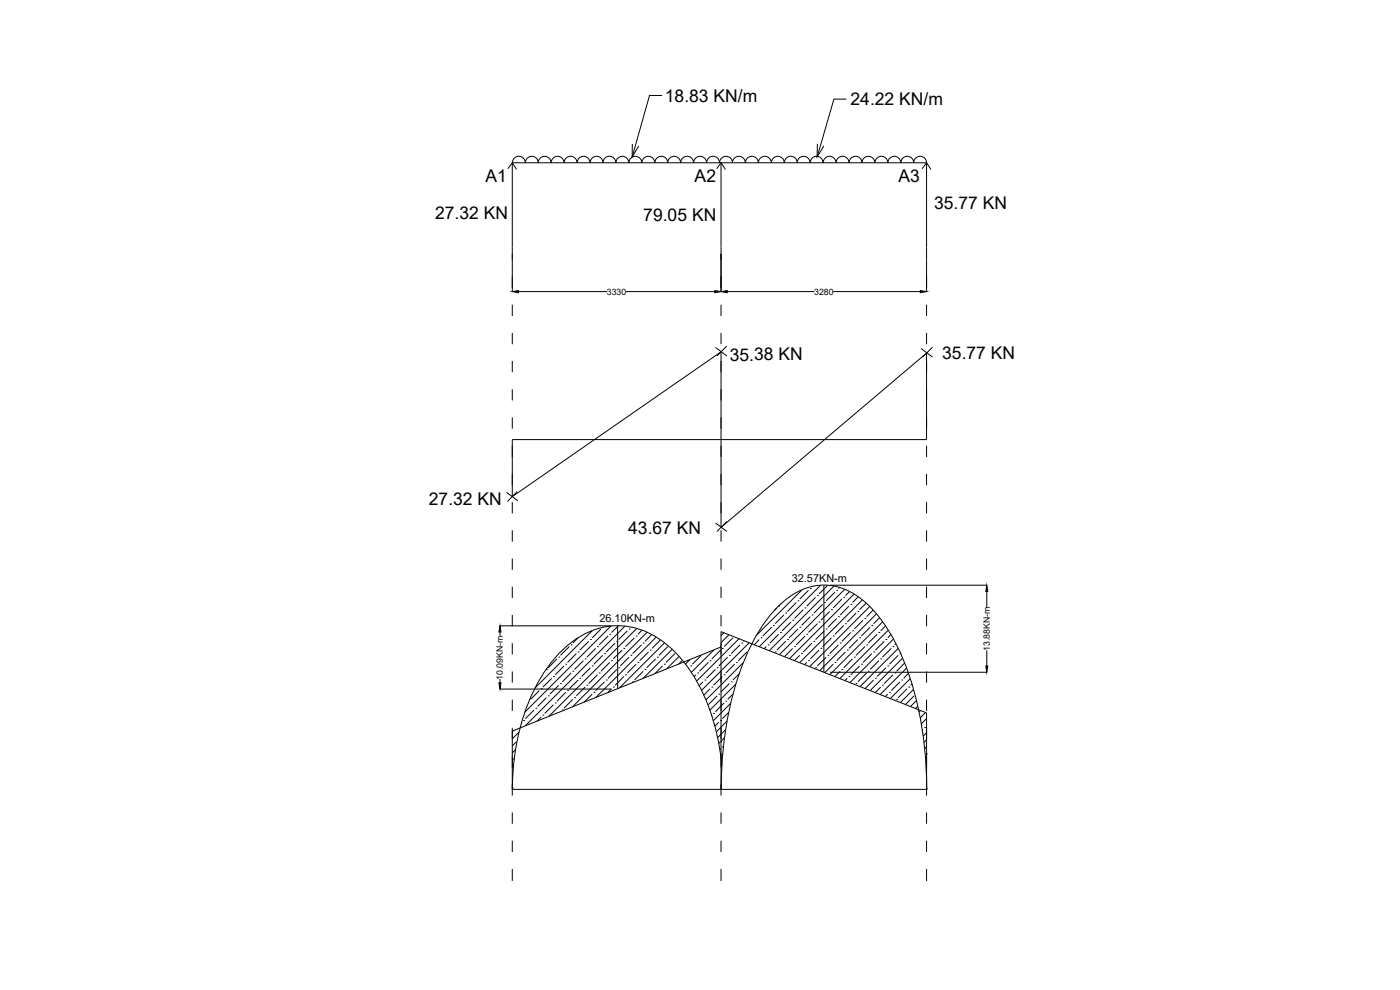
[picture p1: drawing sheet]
<svg xmlns="http://www.w3.org/2000/svg" width="420mm" height="297mm" viewBox="0 0 420 297" stroke-linecap="round" stroke-linejoin="round" font-family="sans-serif">
<!-- layer: 0 -->
<g fill="none" stroke="#000" stroke-width=".3">
<path d="M198.7 28.6h-3.8l-5.2 18.5M254 29.7h-3.7l-5.1 17.4M152.4 50.6l1.3-1.8 1.4 2M153.8 48.8a1.93 1.93 0 0 1 1.9-1.9 1.93 1.93 0 0 1 1.9 1.9M157.7 48.8a1.93 1.93 0 0 1 1.9-1.9 1.93 1.93 0 0 1 1.9 1.9 1.93 1.93 0 0 1 2-1.9 1.93 1.93 0 0 1 1.9 1.9M165.4 48.8a1.93 1.93 0 0 1 2-1.9 1.93 1.93 0 0 1 1.9 1.9M169.3 48.8a1.93 1.93 0 0 1 1.9-1.9 1.93 1.93 0 0 1 2 1.9M173.2 48.8a1.93 1.93 0 0 1 1.9-1.9 1.93 1.93 0 0 1 2 1.9M177.1 48.8a1.93 1.93 0 0 1 1.9-1.9 1.93 1.93 0 0 1 2 1.9 1.93 1.93 0 0 1 1.9-1.9 1.93 1.93 0 0 1 1.9 1.9M184.9 48.8a1.93 1.93 0 0 1 1.9-1.9 1.93 1.93 0 0 1 1.9 1.9M188.8 48.8a1.93 1.93 0 0 1 1.9-1.9 1.93 1.93 0 0 1 1.9 1.9M189.8 43.2l-.1 3.9 2-3.3"/>
<path d="M192.6 48.8a1.93 1.93 0 0 1 2-1.9 1.93 1.93 0 0 1 1.9 1.9M196.5 48.8a1.93 1.93 0 0 1 2-1.9 1.93 1.93 0 0 1 1.9 1.9 1.93 1.93 0 0 1 1.9-1.9 1.93 1.93 0 0 1 1.9 1.9M204.3 48.8a1.93 1.93 0 0 1 1.9-1.9 1.93 1.93 0 0 1 1.9 1.9M208.2 48.8a1.93 1.93 0 0 1 1.9-1.9 1.93 1.93 0 0 1 1.9 1.9M212.1 48.8a1.93 1.93 0 0 1 1.9-1.9 1.93 1.93 0 0 1 1.9 1.9M215.1 50.6l1.3-1.8 1.3 2M216 48.8a1.93 1.93 0 0 1 1.9-1.9 1.93 1.93 0 0 1 1.9 1.9 1.93 1.93 0 0 1 1.9-1.9 1.93 1.93 0 0 1 2 1.9M216.4 48.8v38.7M223.7 48.8a1.93 1.93 0 0 1 1.9-1.9 1.93 1.93 0 0 1 2 1.9M227.6 48.8a1.93 1.93 0 0 1 1.9-1.9 1.93 1.93 0 0 1 2 1.9M231.5 48.8a1.93 1.93 0 0 1 1.9-1.9 1.93 1.93 0 0 1 2 1.9M235.4 48.8a1.93 1.93 0 0 1 1.9-1.9 1.93 1.93 0 0 1 2 1.9 1.93 1.93 0 0 1 1.9-1.9 1.93 1.93 0 0 1 1.9 1.9"/>
<path d="M243.1 48.8a1.93 1.93 0 0 1 2-1.9 1.93 1.93 0 0 1 1.9 1.9M245.3 43.2l-.1 3.9 2.1-3.3M247 48.8a1.93 1.93 0 0 1 2-1.9 1.93 1.93 0 0 1 1.9 1.9M250.9 48.8a1.93 1.93 0 0 1 2-1.9 1.93 1.93 0 0 1 1.9 1.9 1.95 1.95 0 0 1 1.9-1.9 1.95 1.95 0 0 1 2 1.9 1.93 1.93 0 0 1 1.9-1.9 1.93 1.93 0 0 1 1.9 1.9M262.6 48.8a1.93 1.93 0 0 1 1.9-1.9 1.93 1.93 0 0 1 1.9 1.9M266.5 48.8a1.93 1.93 0 0 1 1.9-1.9 1.93 1.93 0 0 1 1.9 1.9M270.4 48.8a1.93 1.93 0 0 1 1.9-1.9 1.93 1.93 0 0 1 1.9 1.9 1.93 1.93 0 0 1 1.9-1.9 1.93 1.93 0 0 1 2 1.9M276.8 50.6l1.3-1.8 1.3 2M278.1 48.8h-124.4v38.7M278.1 48.8v38.7M153.7 91.4v3.4M153.7 99.9v3.4"/>
<path d="M155.6 87.5h26.6M187.9 87.5h26.6M216.4 91.4v3.4M216.4 99.9v3.4M218.3 87.5h26.1M250 87.5h26.2M278.1 91.4v3.4M278.1 99.9v3.4M153.7 108.3v3.4M153.7 116.8v3.4M214.7 104.3l3.4 2.5M218.1 103.8l-2.9 3"/>
<path d="M276.5 104.6l3.4 2.5M279.9 104.2l-3 2.9M153.7 125.3v3.3M153.7 131.9v17.1l62.7-43.4v52.6l61.7-52.3v26zM278.1 133.7v3.4M152 147.7l3.4 2.6M153.7 150.7v3.3M153.7 159.1v3.4M155.2 147.5l-2.9 3M214.7 156.9l3.4 2.6M216.4 159.1v3.4M218.1 156.5l-2.9 3"/>
<path d="M278.1 142.2v3.4M278.1 150.7v3.3M278.1 159.1v3.4M153.7 167.6v3.4M153.7 176.1v3.3M216.4 167.6v3.4M216.4 176.1v3.3M240.7 177l-13.8 13.7M242.6 177.1l-2.6 2.6M243.2 176.6h.1M243.8 176l-.1 .1M244.8 179.2l-2.7 2.6"/>
<path d="M245.3 178.7h.1M246.2 175.6l-18.3 18.4M247.3 175.6v26.1M248.4 175.6l-2.6 2.6M249.1 175.6h47.1M250.2 175.9l-19.3 19.3M250.6 177.7l-2.7 2.6M251.1 177.1h.1M251.9 176.3l-.3 .3M252.7 179.7l-2.7 2.7M253.2 179.2h.1M253.5 176.9l-19.6 19.5"/>
<path d="M254.9 177.5l-1.2 1.2M256.3 178.3l-19.4 19.3M257.5 179.1l-1.7 1.7M278.1 167.6v3.4M278.1 176.1v3.3M296.1 177.5v4.7M150 187.8h33.5M150.1 189.6v1.2M153.7 184.5v3.4M153.7 193v3.4M167.2 197.7l-2.7 2.6M167.7 197.2h.1"/>
<path d="M169.3 199.8l-2.6 2.7M169.8 199.3h.1M170.8 194l-2.6 2.6M171.4 193.5h.1M173 196.1l-2.7 2.6M173.5 195.6h.1M173.6 191.3l-1.7 1.6M175.1 198.2l-2.6 2.7M175.6 197.7h.1M176.7 192.4l-2.7 2.7M177.2 191.9h.1M177.7 199.8h.1"/>
<path d="M177.8 189.2l-17.2 17.2M178.8 194.5l-2.7 2.7M179.3 194h.1M180.4 188.7l-2.7 2.7M180.9 196.6l-2.6 2.7M181.4 196.1h.1M182.5 190.8l-2.7 2.7M183 190.3h.1M183 198.7l-2.6 2.7M183.3 187.9l-25.8 25.8M183.5 198.2h.1M184.6 192.9l-2.7 2.7"/>
<path d="M185.1 192.4h.1M185.4 187.8v18.9M185.5 187.8l-2 2M186.7 195.1l-2.6 2.6M187.2 194.5h.1M187.5 187.9l-29.9 29.9M188.3 189.3l-2.6 2.6M188.8 188.7h.1M188.8 197.2l-2.6 2.6M189.3 196.6h.1M189.4 188.2h-.1M190.4 191.4l-2.7 2.6"/>
<path d="M190.9 190.8h.1M190.9 199.3l-2.6 2.6M191.1 188.6l-26.4 26.4M191.5 198.7h.1M192.5 193.5l-2.6 2.6M192.6 189.1l-1.1 1.2M193 192.9h.1M194.2 189.7l-22.4 22.4M194.6 195.6l-2.6 2.6M195.1 195.1h.1M195.6 190.4l-2 2M196.8 197.7l-2.7 2.6"/>
<path d="M196.9 191.2l-18.1 18M197.3 197.2h.1M198.2 192l-2.5 2.5M198.8 199.8l-2.3 2.3M199.4 199.3h.1M199.4 192.9l-13.5 13.5M200.4 194l-2.6 2.6M201.7 194.8l-8.7 8.8M202.6 196.1l-2.7 2.6M203.8 197l-3.7 3.7M204.7 198.2l-1.1 1.1M207.1 197.9l-1.4 1.4"/>
<path d="M207.3 199.8h.1M210.5 196.6l-2.7 2.7M212.6 198.7l-2.7 2.7M213.1 198.2h.1M214.2 195l-6.7 6.7M216.3 195.1l-2.7 2.6M216.4 184.5v3.4M216.4 194.1l-62.7 25.3M216.8 194.5h.1M217.2 189.9l-.8 .8M218.4 197.2l-2.7 2.6M218.8 190.4l-2.4 2.4"/>
<path d="M218.9 196.6h.1M219.9 191.4l-2.6 2.6M220.5 199.3l-2.7 2.6M221 198.7h.1M221.8 191.6l-12.8 12.8M222.1 193.5l-2.7 2.6M222.6 192.9h.1M223 198.8l-11.2 11.2M223.3 192.2l-.2 .2M224.2 195.6l-2.6 2.6M224.8 192.9l-14.3 14.3M227.9 191.9l-1.6 1.5"/>
<path d="M228.4 191.4h.1M230 194l-.7 .6M230.5 193.5h.1M231.6 188.2l-2.7 2.6M232.1 187.6h.1M232.6 195.6h.1M233.2 182.4l-.8 .8M233.7 181.8h.1M233.7 190.3l-2.7 2.6M234.2 189.8h.1M234.4 181.2l-.2 .1M235.3 184.5l-2.7 2.6"/>
<path d="M235.8 184h.1M235.8 192.4l-2.6 2.7M236.3 191.9h.1M237.4 186.6l-2.7 2.7M237.9 186.1h.1M237.9 194.5l-2.5 2.5M238.4 194h.1M239 180.8l-2.7 2.7M239.5 180.3h.1M239.5 188.7l-2.7 2.7M240 188.2h.1M240 196.6l-1.6 1.6"/>
<path d="M240.6 196.1h.1M241.1 182.9l-2.7 2.7M241.6 182.4h.1M241.6 190.8l-2.6 2.7M242.1 190.3h.1M242.1 198.7l-.6 .7M242.6 198.2h.1M243.2 185l-2.6 2.6M243.7 184.5h.1M243.7 192.9l-2.6 2.7M244.2 192.4h.1M245.3 187.1l-2.7 2.7"/>
<path d="M245.8 186.6h.1M245.8 195.1l-2.6 2.6M246.4 194.5h.1M246.9 181.3l-2.7 2.7M247.4 180.8h.1M247.4 189.3l-2.6 2.6M247.9 188.7h.1M247.9 197.2l-2.6 2.6M248.5 196.6h.1M249 183.5l-2.6 2.6M249.5 182.9h.1M249.5 191.4l-2.6 2.6"/>
<path d="M250 190.8h.1M250 199.3l-2.5 2.5M250.6 198.7h.1M251.1 185.6l-2.6 2.6M251.6 185h.1M251.6 193.5l-2.6 2.6M252.2 192.9h.1M253.2 187.6l-2.6 2.7M253.7 187.1h.1M253.7 195.6l-2.6 2.6M254.3 195.1h.1M254.8 181.8l-2.6 2.7"/>
<path d="M255.3 181.3h.1M255.3 189.8l-2.6 2.6M255.8 189.3h.1M255.8 197.7l-2.6 2.6M256.4 197.2h.1M256.9 184l-2.6 2.6M257.5 183.5h.1M257.5 191.9l-2.7 2.6M258 191.4h.1M258 199.8l-2.7 2.7M258.5 199.3h.1M258.8 180l-18.8 18.8"/>
<path d="M259 186.1l-2.6 2.6M259.6 185.6h.1M259.6 194l-2.7 2.6M259.9 181l-1.9 1.9M260.1 193.5h.1M261 182l-18 18M261.1 188.2l-2.6 2.6M261.6 187.6h.1M261.6 196.1l-2.6 2.6M262 183.1l-1.9 1.9M262.2 195.6h.1M263 184.2l-17 17"/>
<path d="M263.3 190.3l-2.7 2.6M263.8 189.8h.1M263.8 198.2l-2.7 2.7M264 185.4l-1.8 1.7M264.3 197.7h.1M264.9 186.6l-15.9 15.8M265.4 192.4l-2.7 2.7M265.8 187.8l-1.5 1.5M265.9 191.9h.1M266.4 199.8h.1M266.6 189.1l-14.6 14.5M267.4 190.4l-1 1"/>
<path d="M267.5 194.5l-2.7 2.7M268 194h.1M268.1 191.8l-13 13M268.8 193.2l-.3 .3M269.6 194.5l-11.5 11.5M269.6 196.6l-2.7 2.7M270.1 196.1h.1M270.9 197.5l-9.8 9.7M271.5 199l-2.4 2.4M278.1 184.5v3.4M278.1 193v3.4M296.1 195.1v4.7"/>
<path d="M150 206.7h33.5M150.1 203.7v1.2M153.7 201.5v3.3M153.7 209.9v3.4M153.7 218.4v20.3M154.1 219.2l-.1 .2M155.7 219.7l-2 2M156.6 216.7l-.1 .1M157.1 216.2h.1M160.3 213l-2.6 2.6M160.8 212.5h.1M161.9 207.2l-2.7 2.6"/>
<path d="M162.4 206.7h.1M162.4 215.1l-1.3 1.3M162.9 214.6h.1M164 200.9h.1M164 209.3l-2.6 2.6M164.5 208.8h.1M165.6 203.5l-2.7 2.6M166.1 203h.1M166.1 211.4l-2.6 2.7M166.7 210.9h.1M167.7 205.6l-2.7 2.7M168.2 205.1h.1"/>
<path d="M168.8 213h.1M169.8 207.7l-2.6 2.7M170.3 207.2h.1M171.4 201.9l-2.6 2.7M171.9 201.4h.1M171.9 209.8l-2.6 2.7M172.5 209.3h.1M173.5 204l-2.7 2.7M174 203.5h.1M175.6 206.1l-2.6 2.7M176.1 205.6h.1M177.2 200.3l-2.6 2.7"/>
<path d="M177.7 208.3l-2.4 2.4M178.3 207.7h.1M179.3 202.5l-2.6 2.6M179.8 201.9h.1M181.4 204.6l-2.6 2.6M181.9 204h.1M183.5 206.7l-1.1 1.1M184.1 206.1h.1M185.1 200.9l-2.6 2.6M185.7 200.3h.1M187.2 203l-2.6 2.6M187.7 202.5h.1"/>
<path d="M189.9 204.6h.1M193 201.4l-2.6 2.6M193.6 200.9h.1M206.7 200.3l-.1 .2M208.9 202.5l-.6 .6M209.4 201.9h.1M211 204.6l-1.2 1.2M211.5 204h.1M213.1 206.7l-1.9 1.9M213.6 206.1h.1M213.6 214.6v.1M214.2 214.1h.1"/>
<path d="M214.7 200.9l-2.7 2.6M215.2 200.3h.1M215.2 208.8l-2.6 2.6M215.7 208.3h.1M215.7 216.7l-1.2 1.2M216.3 216.2h.1M216.8 203l-2.6 2.6M217.3 202.5h.1M217.3 210.9l-2.6 2.7M217.7 218.9l-2.4 2.4M217.8 210.4h.1M218.2 216.4l-3.2 3.2"/>
<path d="M218.7 213.8l-1.9 1.8M218.9 205.1l-2.6 2.6M219.2 211.1l-5.2 5.2M219.4 204.6h.1M219.9 208.3l-1.5 1.5M220.8 205.3l-7.8 7.8M221.8 202.2l-1.9 1.8M244.8 200.3h.1M249.1 201.7h47.1M252.2 201.4l-1.6 1.6M252.7 200.9h.1M254.3 203.5l-.7 .7"/>
<path d="M254.8 203h.1M256.9 205.1h.1M260.1 201.9l-2.6 2.7M260.6 201.4h.1M262.2 204l-2.6 2.6M262.7 203.5h.1M264.3 206.1l-1.6 1.7M264.8 205.6h.1M265.9 200.3l-2.6 2.7M266.4 208.3l-.7 .7M266.9 207.7h.1M268 202.5l-2.6 2.6"/>
<path d="M268.5 201.9h.1M269.1 209.8h.1M270.1 204.6l-2.6 2.6M270.6 204h.1M272.1 200.5l-8 7.9M272.2 206.7l-2.6 2.6M272.6 202l-1.4 1.5M272.7 206.1h.1M273.2 203.7l-6 5.9M273.7 205.2l-.4 .4M274.1 206.9l-3.9 3.9M274.3 208.8l-2.6 2.6"/>
<path d="M275 210.2l-1.8 1.8M275.4 211.9l-.6 .7M276.3 213.2l-.5 .5M277 218.8l-.2 .2M277.5 218.3h.1M277.8 213.8l-1.7 1.6M278.1 215.6l-1.6 1.6M278.1 219.8l-1.1 1.1M278.1 217.7h-.1M278.1 201.5v3.3M278.1 209.9v3.4M153.7 236.5h.1"/>
<path d="M153.7 236.8h124.4M153.8 234.3h-.1M153.9 232.1l-.2 .1M154 227.8h.1M154.1 229.8l-.4 .3M154.7 224.9l-1 1M155 222.5l-1.3 1.3M216.3 224.6l-.3 .3M216.4 238.7v-49.2l61.7 24.4v24.8M216.4 236.8a98.8 98.8 0 0 1 9.1-43.3 35.7 35.7 0 0 1 13.6-15.8 17.1 17.1 0 0 1 20.2 2.7 47 47 0 0 1 12.4 19 105 105 0 0 1 6.4 37.4M216.6 229.6a58.9 58.9 0 0 0-11.5-31.1 25.9 25.9 0 0 0-20-10.8 25.3 25.3 0 0 0-18.6 9.7 57.9 57.9 0 0 0-12.5 33.1l-.2 6.3M216.7 228.4l-.2 .2"/>
<path d="M216.8 224.1h.1M216.9 226.1l-.6 .6M217.4 221.4l-1.7 1.7M278 226.2h.1M278.1 236.7h.1M278.1 224.1l-.6 .5M278.1 228.2l-.3 .3M278.1 232.5l-.1 .1M278.1 221.9l-.8 .8M278.1 230.4l-.2 .1M153.7 243.8v3.4M153.7 252.3v3.3"/>
<path d="M216.4 243.8v3.4M216.4 252.3v3.3M278.1 243.8v3.4M278.1 252.3v3.3M153.7 260.7v3.6M216.4 260.7v3.6M278.1 260.7v3.6"/>
</g>
<path d="M153.7 87.5l1.9-.3v.6zM214.5 87.2l1.9 .3-1.9 .3zM216.4 87.5l1.9-.3v.6zM276.2 87.2l1.9 .3-1.9 .3zM296.1 175.6l.3 1.9h-.5zM150.1 187.8l.3 1.8h-.7zM295.9 199.8h.5l-.3 1.9zM149.7 204.9h.7l-.3 1.8z" fill="#000" stroke="#000" stroke-width=".3"/>
<g font-size="5.3">
<text x="199.5" y="30.6">18.83 KN/m</text>
<text x="255.3" y="31.7">24.22 KN/m</text>
<text x="145.7" y="54.6">A1</text>
<text x="208.5" y="54.6">A2</text>
<text x="269.6" y="54.6">A3</text>
<text x="130.6" y="65.9">27.32 KN</text>
<text x="280.4" y="62.7">35.77 KN</text>
<text x="193.1" y="66.2">79.05 KN</text>
<text x="282.8" y="107.8">35.77 KN</text>
<text x="219" y="108.2">35.38 KN</text>
<text x="128.7" y="151.7">27.32 KN</text>
<text x="188.5" y="160.1">43.67 KN</text>
</g>
<g font-size="3.3">
<text x="237.6" y="174.7">32.57KN-m</text>
<text x="179.9" y="186.7">26.10KN-m</text>
</g>
<g font-size="2.6">
<text x="182.1" y="88.4">3330</text>
<text x="244.3" y="88.4">3280</text>
<text x="297.1" y="195.4" transform="rotate(-90 297.1 195.4)">13.88KN-m</text>
<text x="150.9" y="203.9" transform="rotate(-90 150.9 203.9)">10.09KN-m</text>
</g>
</svg>
